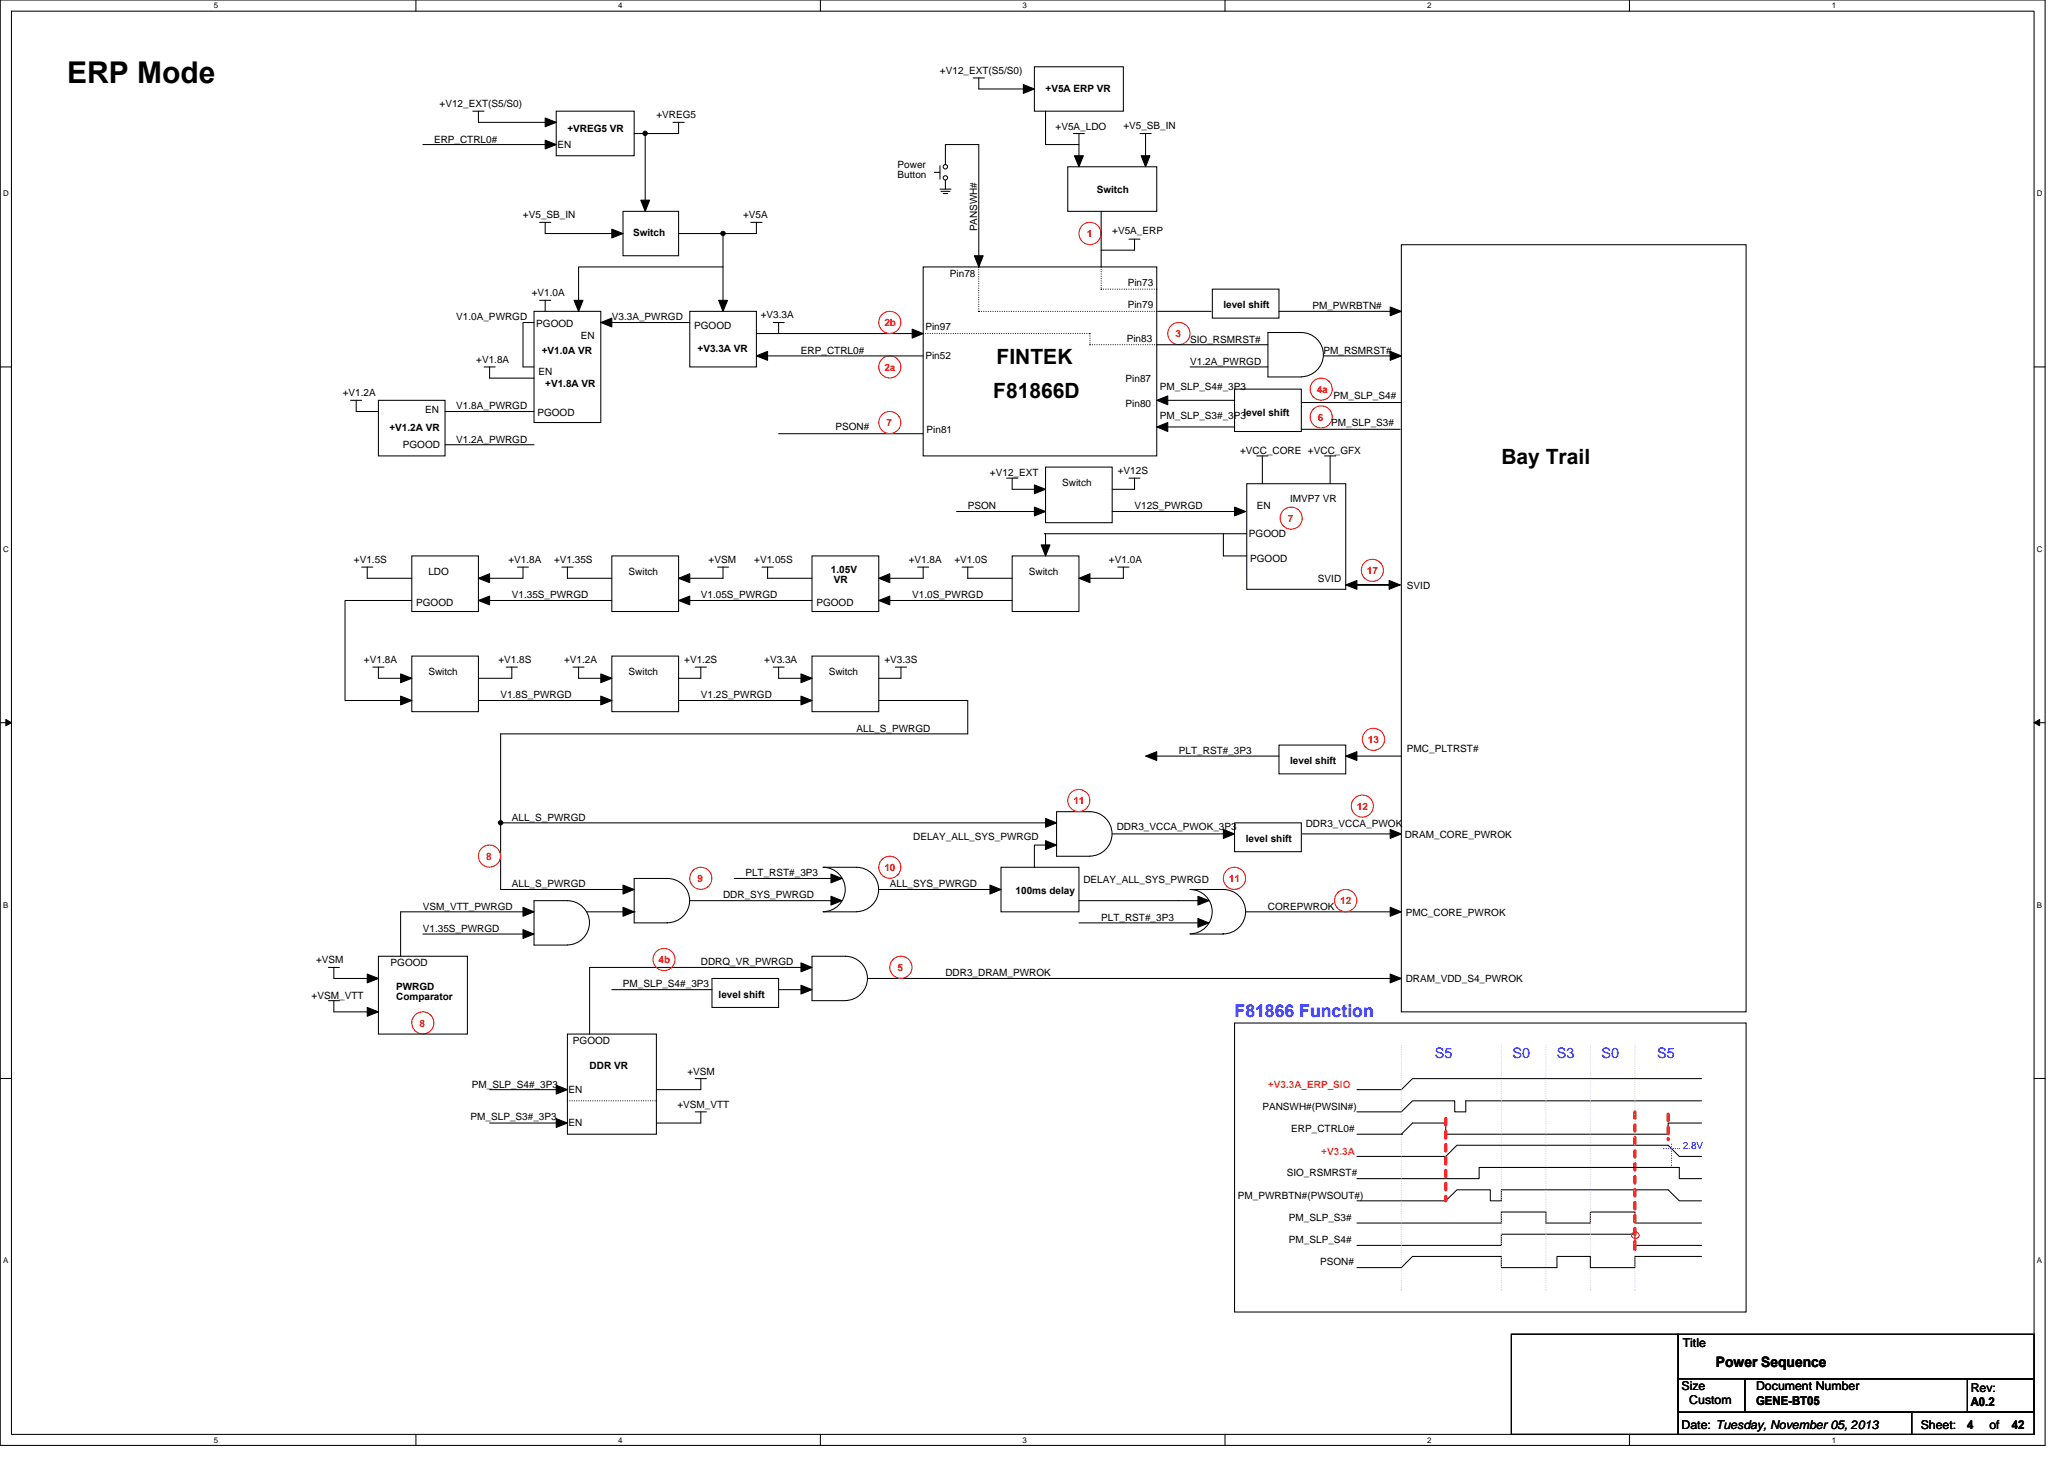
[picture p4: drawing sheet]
<svg xmlns="http://www.w3.org/2000/svg" width="297mm" height="210mm" viewBox="0 0 297 210" stroke-linecap="round" stroke-linejoin="round" font-family="sans-serif">
<path d="M0 0h294.3v208h-294.3zM1.6 1.6h291.1v204.8h-291.1z" fill="none" stroke="#000" stroke-width=".15"/>
<g fill="#fff">
<path d="M30.8 .2h.6v1.2h-.6z"/>
<path d="M30.8 206.6h.6v1.3h-.6z"/>
</g>
<path d="M59.9 0v1.6M59.9 206.4v1.6" fill="none" stroke="#000" stroke-width=".15"/>
<g fill="#fff">
<path d="M89 .2h.6v1.2h-.6z"/>
<path d="M89 206.6h.6v1.3h-.6z"/>
</g>
<path d="M118.1 0v1.6M118.1 206.4v1.6" fill="none" stroke="#000" stroke-width=".15"/>
<g fill="#fff">
<path d="M147.2 .2h.6v1.2h-.6z"/>
<path d="M147.2 206.6h.6v1.3h-.6z"/>
</g>
<path d="M176.3 0v1.6M176.3 206.4v1.6" fill="none" stroke="#000" stroke-width=".15"/>
<g fill="#fff">
<path d="M205.4 .2h.6v1.2h-.6z"/>
<path d="M205.4 206.6h.6v1.3h-.6z"/>
</g>
<path d="M234.5 0v1.6M234.5 206.4v1.6" fill="none" stroke="#000" stroke-width=".15"/>
<g fill="#fff">
<path d="M263.6 .2h.6v1.2h-.6z"/>
<path d="M263.6 206.6h.6v1.3h-.6z"/>
<path d="M.4 27.2h.8v1.3h-.8z"/>
<path d="M293.1 27.2h.8v1.3h-.8z"/>
<path d="M.4 78.4h.8v1.3h-.8z"/>
<path d="M293.1 78.4h.8v1.3h-.8z"/>
</g>
<path d="M0 52.8h1.6M292.7 52.8h1.6" fill="none" stroke="#000" stroke-width=".15"/>
<g fill="#fff">
<path d="M.4 129.6h.8v1.3h-.8z"/>
<path d="M293.1 129.6h.8v1.3h-.8z"/>
</g>
<path d="M0 104h1.6M292.7 104h1.6" fill="none" stroke="#000" stroke-width=".15"/>
<path d="M.8 103.5l.8 .5-.8 .5zM292.7 104l.8-.5v1z" fill="#000" stroke="#000" stroke-width=".14"/>
<g fill="#fff">
<path d="M.4 180.8h.8v1.3h-.8z"/>
<path d="M293.1 180.8h.8v1.3h-.8z"/>
</g>
<g fill="none" stroke="#000" stroke-width=".15">
<path d="M68 16h1.7M68.9 16v1.6h11.1M80 16h11.3v6.4h-11.3zM92.9 19.2v9.6M96.9 17.6h1.6M97.7 17.6v1.6h-6.4M140.1 11.2h1.6M140.9 11.2v1.6h8M148.9 9.6h12.8v6.4h-12.8zM150.5 16v4.8h4.8M154.5 19.2h1.6M155.3 19.2v3.2"/>
<path d="M164.1 19.2h1.6M164.9 19.2v3.2M60.9 20.8h19.1M77.7 32h1.6M78.5 32v1.6h11.2M89.7 30.4h8v6.4h-8zM104.1 33.6v9.6M104.1 38.4h-20.8v6.4M108.1 32h1.6M108.9 32v1.6h-11.2M132.9 38.4h33.6v27.2h-33.6zM134.5 24.8h.8"/>
<path d="M135.3 27.2h1.6M135.3 23.9v1.9M135.4 27.5h1.3M135.7 27.9h.7M136.1 23.7v-2.9h4.8v17.6M136.1 25.9v1.3M153.7 24h12.8v6.4h-12.8zM158.5 30.4v8M162.5 34.4h1.6M163.3 34.4v1.6h-4.8M201.7 35.2h49.6v110.4h-49.6zM50.5 57.6h1.5"/>
<path d="M51.3 57.6v1.6h3.2M54.5 57.6h9.5v8h-9.5zM64 59.2h12.9M69.7 52.8h1.6M70.5 52.8v1.6h6.4M76.9 44.8h9.6v16h-9.6zM76.9 46.4h-1.6v6.4h1.6M77.7 43.2h1.6M78.5 43.2v1.6M86.5 46.4h12.8M99.3 44.8h9.6v8h-9.6zM108.9 48h24"/>
<path d="M110.5 51.2h22.4M111.3 46.4h1.6M112.1 46.4v1.6M166.5 49.6h16M166.6 44.8h7.7M168.1 57.6h9.6M171.3 52.8h11.2M174.5 41.6h9.6v4.2h-9.6zM177.7 56h9.6v6.1h-9.6zM184.1 44.8h17.4M187.3 54.2a3.2 3.2 0 0 0 3.2-3.1 3.2 3.2 0 0 0-3.2-3.2h-4.8v6.4h4.8M187.3 57.9h14.4"/>
<path d="M190.5 51.2h11.2M64 64h12.9M112.1 62.4h20.8M137.7 73.6h12.8M144.9 68.8h1.6M145.7 68.8v1.6h4.8M150.3 76.8h29.1M150.5 76.8v3.2M150.5 67.2h9.6v8h-9.6zM160.1 73.6h19.2M162.5 68.8h1.6M163.3 68.8v1.6h-3.2"/>
<path d="M166.5 61.4h11.2M176.1 76.8v3.2h3.3M179.4 69.6h14.3v15.2h-14.3zM180.9 65.6h1.6M181.7 65.6v4M187.3 61.8h14.2M190.6 65.6h1.6M191.4 65.6v4M52 81.6h1.7M52.8 81.6v1.6h6.5M53.7 96h1.6M54.5 96v1.6h4.8"/>
<path d="M59.3 80h9.6v8h-9.6zM59.3 94.4h9.6v8h-9.6zM59.3 86.4h-9.6v14.4h9.6M68.9 86.4h19.2M72.9 96h1.6M73.7 96v1.6h-4.8M74.5 81.6h1.5M75.3 81.6v1.6h-6.4M80.9 81.6h1.6M81.7 81.6v1.6h6.4M82.5 96h1.5M83.3 96v1.6h4.8"/>
<path d="M88.1 80h9.6v8h-9.6zM88.1 94.4h9.6v8h-9.6zM97.7 86.4h19.2M100.1 96h1.6M100.9 96v1.6h-3.2M103.3 81.6h1.6M104.1 81.6v1.6h-6.4M109.7 81.6h1.6M110.5 81.6v1.6h6.4M111.3 96h1.6M112.1 96v1.6h4.8M116.9 80h9.6v8h-9.6z"/>
<path d="M116.9 94.4h9.6v8h-9.6zM126.5 86.4h19.2M128.9 96h1.6M129.7 96v1.6h-3.2M132.1 81.6h1.6M132.9 81.6v1.6h-6.4M138.5 81.6h1.6M139.3 81.6v1.6h6.4M145.7 80h9.6v8h-9.6zM160.9 81.6h1.6M161.7 81.6v1.6h-6.4M68.9 100.8h19.2"/>
<path d="M72 118.4v9.6h17.7M72 118.4h80.1M97.7 100.8h19.2M126.5 100.8h12.8v4.8h-67.3v12.8M156.8 116.8a3.2 3.2 0 0 1 3.2 3.2 3.2 3.2 0 0 1-3.2 3.2M156.9 116.8h-4.8v6.4h4.8M166.5 108.8h17.6M177.7 118.4h9.6v4.2h-9.6zM184.1 107.2h9.6v4.2h-9.6zM193.7 108.8h8M47.3 139.2h1.5M48 139.2v1.6h6.5"/>
<path d="M54.5 137.6h12.8v11.2h-12.8zM60.9 134.4h14.4M76.9 131.2h-19.2v6.4M81.6 129.6a3.2 3.2 0 0 1 3.2 3.2 3.2 3.2 0 0 1-3.2 3.2M81.7 129.6h-4.8v6.4h4.8M84.4 131.2h7M96 126.4a3.2 3.2 0 0 1 3.2 3.2 3.2 3.2 0 0 1-3.2 3.2M96.1 126.4h-4.8v6.4h4.8M99.3 129.6h20.8M105.7 126.4h14.4M115.3 139.2h-30.4v9.6M118.4 124.8a3.2 3.2 0 0 1 3.2 3.2 3.2 3.2 0 0 1-3.2 3.2"/>
<path d="M118.5 131.2h4.8M118.5 124.8h4.8a3.2 3.2 0 0 1 3.1 3.2 3.2 3.2 0 0 1-3.1 3.2M121.6 137.6a3.2 3.2 0 0 1 3.2 3.2 3.2 3.2 0 0 1-3.2 3.2M121.7 137.6h-4.8v6.4h4.8M126.5 128h17.6M144.1 124.8h11.2v6.4h-11.2zM152.1 121.6h-3.2v3.2M155.3 129.6h17.6M155.3 132.8h17.6M160.1 120h17.6M171.3 128a3.2 3.2 0 0 1 3.2 3.2 3.2 3.2 0 0 1-3.2 3.2M171.3 134.4h4.8"/>
<path d="M171.3 128h4.8M176 128a3.2 3.2 0 0 1 3.3 3.2 3.2 3.2 0 0 1-3.3 3.2M179.3 131.2h20.8M187.4 120h14.1M0 155.2h1.6M47.3 144h1.5M48 144v1.6h6.5M70.5 156.8h11.2M81.7 148.8h12.8v14.4h-12.8zM88.1 142.4h14.4M100.1 155.2h1.6M100.9 155.2v1.6h-6.4"/>
<path d="M102.5 140.8h9.6v4.2h-9.6zM112.1 142.4h3.2M124.9 140.8h76.8M177.7 147.2h73.6v41.6h-73.6zM244.9 155.2h-41.6l-1.6 1.6h-6.4M244.9 158.4h-34v1.6h-1.5v-1.6h-6.1l-1.6 1.6h-6.4M292.7 155.2h1.6M70.5 161.6h11.2M100.1 160h1.6M100.9 160v1.6h-6.4M195.3 163.2h6.5M195.3 166.4h12.8l1.6-1.6h30.4l1.6 1.6h3.2"/>
<path d="M195.3 169.6h17.6v-1.6h28.8v1.6h3.2M195.3 172.8h12.8l1.6-1.6h4.8v1.6h1.6v-1.6h24l1.6 1.6h3.2M195.3 176h20.8v-1.6h6.4v1.6h6.4v-1.6h6.4v1.6h9.6M195.3 179.2h20.8v-1.6h19.2v1.6h9.6M244.9 161.6h-4.8v1.6h-32v-1.6h-4.8l-1.6 1.6M217.5 192h24v14.4h-24zM241.5 198.4h9.6v4.8h-9.6zM241.5 192h51.2v6.4h-51.2zM244.9 180.8h-9.6v1.6h-6.4v-1.6h-4.8v1.6h-8v-1.6h-12.8l-1.6 1.6h-6.4M251.1 198.4h41.6v4.8h-41.6zM283.1 198.4h9.6v4.8h-9.6zM241.5 203.2h33.6v3.2h-33.6z"/>
<path d="M275.1 203.2h17.6v3.2h-17.6z"/>
<circle cx="136.1" cy="24" r=".32"/>
<circle cx="136.1" cy="25.6" r=".31"/>
</g>
<g fill="#000" stroke="#000" stroke-width=".15">
<path d="M78.5 17l1.5 .6-1.5 .6z" fill-rule="evenodd"/>
<path d="M147.3 12.2l1.6 .6-1.6 .6z" fill-rule="evenodd"/>
<path d="M78.5 20.2l1.5 .6-1.5 .6z" fill-rule="evenodd"/>
<path d="M88.1 33l1.6 .6-1.6 .6z" fill-rule="evenodd"/>
<path d="M92.2 28.8h1.3l-.6 1.6z" fill-rule="evenodd"/>
<path d="M140.2 36.8h1.3l-.6 1.6z" fill-rule="evenodd"/>
<path d="M154.6 22.4h1.3l-.6 1.6z" fill-rule="evenodd"/>
<path d="M164.2 22.4h1.3l-.6 1.6z" fill-rule="evenodd"/>
<path d="M82.6 43.2h1.3l-.6 1.6z" fill-rule="evenodd"/>
<path d="M86.5 46.4l1.6-.6v1.3z" fill-rule="evenodd"/>
<path d="M103.4 43.2h1.3l-.6 1.6z" fill-rule="evenodd"/>
<path d="M108.9 51.2l1.6-.6v1.3z" fill-rule="evenodd"/>
<path d="M131.3 47.4l1.6 .6-1.6 .7z" fill-rule="evenodd"/>
<path d="M166.5 57.6l1.6-.6v1.3z" fill-rule="evenodd"/>
<path d="M200.1 44.2l1.6 .6-1.6 .6z" fill-rule="evenodd"/>
<path d="M200.1 50.6l1.6 .6-1.6 .7z" fill-rule="evenodd"/>
<path d="M148.9 69.8l1.6 .6-1.6 .7z" fill-rule="evenodd"/>
<path d="M148.9 73l1.6 .6-1.6 .7z" fill-rule="evenodd"/>
<path d="M166.5 61.4l1.6-.6v1.3z" fill-rule="evenodd"/>
<path d="M177.7 73l1.6 .6-1.6 .7z" fill-rule="evenodd"/>
<path d="M57.7 97l1.6 .6-1.6 .7z" fill-rule="evenodd"/>
<path d="M68.9 83.2l1.6-.6v1.3z" fill-rule="evenodd"/>
<path d="M68.9 86.4l1.6-.6v1.3z" fill-rule="evenodd"/>
<path d="M86.5 97l1.6 .6-1.6 .7z" fill-rule="evenodd"/>
<path d="M97.7 83.2l1.6-.6v1.3z" fill-rule="evenodd"/>
<path d="M97.7 86.4l1.6-.6v1.3z" fill-rule="evenodd"/>
<path d="M115.3 97l1.6 .6-1.6 .7z" fill-rule="evenodd"/>
<path d="M126.5 83.2l1.6-.6v1.3z" fill-rule="evenodd"/>
<path d="M126.5 86.4l1.6-.6v1.3z" fill-rule="evenodd"/>
<path d="M149.8 78.4h1.3l-.6 1.6z" fill-rule="evenodd"/>
<path d="M155.3 83.2l1.6-.6v1.3z" fill-rule="evenodd"/>
<path d="M193.7 84.2h7.8l-1.6 .6v-1.3l1.6 .7z" fill-rule="evenodd"/>
<path d="M193.7 84.2l1.6-.7v1.3z" fill-rule="evenodd"/>
<path d="M57.7 100.2l1.6 .6-1.6 .7z" fill-rule="evenodd"/>
<path d="M86.5 100.2l1.6 .6-1.6 .7z" fill-rule="evenodd"/>
<path d="M115.3 100.2l1.6 .6-1.6 .7z" fill-rule="evenodd"/>
<path d="M150.5 117.8l1.6 .6-1.6 .7z" fill-rule="evenodd"/>
<path d="M164.9 108.8l1.6-.6v1.3z" fill-rule="evenodd"/>
<path d="M193.7 108.8l1.6-.6v1.3z" fill-rule="evenodd"/>
<path d="M75.3 130.6l1.6 .6-1.6 .7z" fill-rule="evenodd"/>
<path d="M75.3 133.8l1.6 .6-1.6 .7z" fill-rule="evenodd"/>
<path d="M89.7 127.4l1.6 .6-1.6 .7z" fill-rule="evenodd"/>
<path d="M89.7 130.6l1.6 .6-1.6 .7z" fill-rule="evenodd"/>
<path d="M115.3 138.6l1.6 .6-1.6 .7z" fill-rule="evenodd"/>
<path d="M119.6 129l1.6 .6-1.6 .7z" fill-rule="evenodd"/>
<path d="M119.6 125.8l1.6 .6-1.6 .7z" fill-rule="evenodd"/>
<path d="M142.5 127.4l1.6 .6-1.6 .7z" fill-rule="evenodd"/>
<path d="M150.5 121l1.6 .6-1.6 .7z" fill-rule="evenodd"/>
<path d="M172.4 129l1.6 .6-1.6 .7z" fill-rule="evenodd"/>
<path d="M172.4 132.2l1.6 .6-1.6 .7z" fill-rule="evenodd"/>
<path d="M176.1 119.4l1.6 .6-1.6 .7z" fill-rule="evenodd"/>
<path d="M200.1 130.6l1.6 .6-1.6 .7z" fill-rule="evenodd"/>
<path d="M200.1 119.4l1.6 .6-1.6 .7z" fill-rule="evenodd"/>
<path d="M52.8 145l1.7 .6-1.7 .7z" fill-rule="evenodd"/>
<path d="M52.8 140.2l1.7 .6-1.7 .7z" fill-rule="evenodd"/>
<path d="M80 156.2l1.7 .6-1.7 .7z" fill-rule="evenodd"/>
<path d="M115.3 141.8l1.6 .6-1.6 .7z" fill-rule="evenodd"/>
<path d="M200.1 140.2l1.6 .6-1.6 .7z" fill-rule="evenodd"/>
<path d="M80 161l1.7 .6-1.7 .7z" fill-rule="evenodd"/>
<circle cx="92.8" cy="19.2" r=".32"/>
<circle cx="104.1" cy="33.6" r=".31"/>
<circle cx="72.1" cy="118.4" r=".31"/>
</g>
<g fill="none" stroke="#000" stroke-width=".15" stroke-dasharray="0 .3">
<path d="M140.9 38.4h.1M158.5 38.4v3.2M132.9 48h24M140.9 44.8h.1M140.9 44.8v-6.4M156.9 48h.1M156.9 48v1.6M156.9 49.6h.1M156.9 49.6h9.6M158.5 41.6h.1M158.5 41.6h8M166.5 41.6h.1"/>
<path d="M166.5 44.8h-25.6M166.5 49.6h.1M81.7 158.4h12.8M94.5 158.4h.1"/>
</g>
<g fill="none" stroke="#f00" stroke-width=".15">
<circle cx="156.9" cy="33.6" r="1.6"/>
<circle cx="128.1" cy="52.8" r="1.59"/>
<circle cx="128.1" cy="46.4" r="1.59"/>
<circle cx="169.7" cy="48" r="1.6"/>
<circle cx="190.1" cy="56" r="1.59"/>
<circle cx="128.1" cy="60.8" r="1.59"/>
<circle cx="185.8" cy="74.6" r="1.59"/>
<circle cx="190.1" cy="60" r="1.59"/>
<circle cx="197.5" cy="82.1" r="1.59"/>
<circle cx="155.3" cy="115.2" r="1.59"/>
<circle cx="196.1" cy="116" r="1.59"/>
<circle cx="197.7" cy="106.4" r="1.6"/>
<circle cx="70.4" cy="123.2" r="1.59"/>
<circle cx="95.6" cy="138.1" r="1.59"/>
<circle cx="100.9" cy="126.4" r="1.59"/>
<circle cx="128.1" cy="124.8" r="1.59"/>
<circle cx="129.7" cy="139.2" r="1.6"/>
<circle cx="177.7" cy="126.4" r="1.6"/>
<circle cx="193.7" cy="129.6" r="1.6"/>
<circle cx="60.8" cy="147.2" r="1.59"/>
<circle cx="235.4" cy="177.8" r=".51"/>
</g>
<path d="M201.7 150.4v35.2M216.1 150.4v35.2M222.5 150.4v35.2M228.9 150.4v35.2M235.3 150.4v35.2M201.7 185.6h.1M216.1 185.6h.1M222.5 185.6h.1M228.9 185.6h.1M235.3 185.6h.1" fill="none" stroke="#ff80ff" stroke-width=".15" stroke-dasharray="0 .3"/>
<path d="M239.4 165.3h2.3M240.6 168v-3.3M240.6 164.7h.1M241.7 165.3h.1" fill="none" stroke="#00f" stroke-width=".15" stroke-dasharray="0 .3"/>
<path d="M208.1 161v11.7M208.1 172.7h.1M235.3 160v19.7M235.3 179.7h.1M240.1 160.4v3.5M240.1 163.9h.1" fill="none" stroke="#f00" stroke-width=".47" stroke-dasharray=".9 .9"/>
<text font-size="4.3" x="9.6" y="12">ERP Mode</text>
<g font-size="3">
<text x="143.4" y="52.4">FINTEK</text>
<text x="142.9" y="57.2">F81866D</text>
<text x="216.1" y="66.8">Bay Trail</text>
</g>
<text font-size="2.5" fill="#00f" x="177.7" y="146.4">F81866 Function</text>
<g font-size="2.1" fill="#00f">
<text x="206.5" y="152.3">S5</text>
<text x="217.7" y="152.3">S0</text>
<text x="224.1" y="152.3">S3</text>
<text x="230.5" y="152.3">S0</text>
<text x="238.5" y="152.3">S5</text>
</g>
<text font-size="2.1" x="246.9" y="196.7">Power Sequence</text>
<g font-size="1.8">
<text x="242.2" y="193.9">Title</text>
<text x="242" y="200">Size</text>
<text x="243.1" y="202.1">Custom</text>
<text x="252.7" y="200">Document Number</text>
<text x="252.7" y="202.1">GENE-BT05</text>
<text x="283.6" y="202.3">A0.2</text>
<text x="283.6" y="200.3">Rev:</text>
<text x="242" y="205.6">Date: Tuesday, November 05, 2013</text>
<text x="276.4" y="205.6">Sheet:</text>
<text x="283.1" y="205.7">4</text>
<text x="286.3" y="205.6">of</text>
<text x="289.5" y="205.7">42</text>
</g>
<g font-size="1.4">
<text x="135.3" y="10.6">+V12_EXT(S5/S0)</text>
<text x="63.3" y="15.4">+V12_EXT(S5/S0)</text>
<text x="94.5" y="17">+VREG5</text>
<text x="150.5" y="13.2">+V5A ERP VR</text>
<text x="62.5" y="20.5">ERP_CTRL0#</text>
<text x="80.2" y="21.3">EN</text>
<text x="81.7" y="18.9">+VREG5 VR</text>
<text x="151.9" y="18.7">+V5A_LDO</text>
<text x="161.7" y="18.6">+V5_SB_IN</text>
<text x="129.2" y="24.2">Power</text>
<text x="129.2" y="25.7">Button</text>
<text x="157.8" y="27.7">Switch</text>
<text x="75.3" y="31.4">+V5_SB_IN</text>
<text x="91.1" y="34">Switch</text>
<text x="106.9" y="31.4">+V5A</text>
<text x="140.6" y="33.3" transform="rotate(-90 140.6 33.3)">PANSWH#</text>
<text x="160.1" y="33.6">+V5A_ERP</text>
<text x="136.7" y="39.9">Pin78</text>
<text x="162.3" y="41.1">Pin73</text>
<text x="65.7" y="46.1">V1.0A_PWRGD</text>
<text x="76.5" y="42.6">+V1.0A</text>
<text x="77.2" y="47.1">PGOOD</text>
<text x="88.1" y="46.1">V3.3A_PWRGD</text>
<text x="99.9" y="47.4">PGOOD</text>
<text x="109.5" y="45.8">+V3.3A</text>
<text x="133.2" y="47.5">Pin97</text>
<text x="162.3" y="44.3">Pin79</text>
<text x="176.1" y="44.4">level shift</text>
<text x="188.9" y="44.5">PM_PWRBTN#</text>
<text x="68.5" y="52.2">+V1.8A</text>
<text x="77.5" y="54">EN</text>
<text x="78" y="50.9">+V1.0A VR</text>
<text x="83.6" y="48.8">EN</text>
<text x="100.4" y="50.6">+V3.3A VR</text>
<text x="115.3" y="50.9">ERP_CTRL0#</text>
<text x="133.2" y="51.7">Pin52</text>
<text x="162.2" y="49.1">Pin83</text>
<text x="171.3" y="52.5">V1.2A_PWRGD</text>
<text x="171.3" y="49.3">SIO_RSMRST#</text>
<text x="190.5" y="50.9">PM_RSMRST#</text>
<text x="49.3" y="57">+V1.2A</text>
<text x="61.2" y="59.4">EN</text>
<text x="65.7" y="58.9">V1.8A_PWRGD</text>
<text x="77.3" y="59.9">PGOOD</text>
<text x="78.5" y="55.8">+V1.8A VR</text>
<text x="162" y="58.6">Pin80</text>
<text x="162" y="54.9">Pin87</text>
<text x="166.9" y="56.2">PM_SLP_S4#_3P3</text>
<text x="178.9" y="59.9">level shift</text>
<text x="191.9" y="57.5">PM_SLP_S4#</text>
<text x="56" y="62">+V1.2A VR</text>
<text x="58" y="64.5">PGOOD</text>
<text x="65.7" y="63.7">V1.2A_PWRGD</text>
<text x="120.2" y="62">PSON#</text>
<text x="133.3" y="62.3">Pin81</text>
<text x="166.9" y="60.3">PM_SLP_S3#_3P3</text>
<text x="178.5" y="65.3">+VCC_CORE +VCC_GFX</text>
<text x="191.6" y="61.3">PM_SLP_S3#</text>
<text x="142.5" y="68.5">+V12_EXT</text>
<text x="152.9" y="70">Switch</text>
<text x="160.9" y="68.2">+V12S</text>
<text x="139.3" y="73.3">PSON</text>
<text x="163.3" y="73.3">V12S_PWRGD</text>
<text x="179.7" y="77.3">PGOOD</text>
<text x="180.9" y="73.3">EN</text>
<text x="185.7" y="72.2">IMVP7 VR</text>
<text x="50.9" y="81">+V1.5S</text>
<text x="61.7" y="82.7">LDO</text>
<text x="73.2" y="81">+V1.8A</text>
<text x="79.7" y="81">+V1.35S</text>
<text x="90.5" y="82.7">Switch</text>
<text x="102" y="81">+VSM</text>
<text x="108.5" y="81">+V1.05S</text>
<text x="119.6" y="82.5">1.05V</text>
<text x="120" y="83.9">VR</text>
<text x="130.8" y="81">+V1.8A</text>
<text x="137.3" y="81">+V1.0S</text>
<text x="148.1" y="82.7">Switch</text>
<text x="159.6" y="81">+V1.0A</text>
<text x="179.9" y="80.8">PGOOD</text>
<text x="189.7" y="83.7">SVID</text>
<text x="59.9" y="87.2">PGOOD</text>
<text x="73.7" y="86.1">V1.35S_PWRGD</text>
<text x="100.9" y="86.1">V1.05S_PWRGD</text>
<text x="117.5" y="87.2">PGOOD</text>
<text x="131.3" y="86.1">V1.0S_PWRGD</text>
<text x="202.5" y="84.8">SVID</text>
<text x="52.4" y="95.4">+V1.8A</text>
<text x="71.7" y="95.4">+V1.8S</text>
<text x="81.2" y="95.4">+V1.2A</text>
<text x="98.5" y="95.4">+V1.2S</text>
<text x="110" y="95.4">+V3.3A</text>
<text x="127.3" y="95.4">+V3.3S</text>
<text x="61.7" y="97.2">Switch</text>
<text x="72" y="100.5">V1.8S_PWRGD</text>
<text x="90.5" y="97.2">Switch</text>
<text x="100.9" y="100.5">V1.2S_PWRGD</text>
<text x="119.3" y="97.2">Switch</text>
<text x="123.3" y="105.3">ALL_S_PWRGD</text>
<text x="169.7" y="108.5">PLT_RST#_3P3</text>
<text x="185.7" y="110">level shift</text>
<text x="202.5" y="108.2">PMC_PLTRST#</text>
<text x="73.7" y="118.1">ALL_S_PWRGD</text>
<text x="160.7" y="119.4">DDR3_VCCA_PWOK_3P3</text>
<text x="187.9" y="119.1">DDR3_VCCA_PWOK</text>
<text x="131.4" y="120.8">DELAY_ALL_SYS_PWRGD</text>
<text x="179.3" y="121.2">level shift</text>
<text x="202.2" y="120.7">DRAM_CORE_PWROK</text>
<text x="60.9" y="130.9">VSM_VTT_PWRGD</text>
<text x="73.7" y="127.7">ALL_S_PWRGD</text>
<text x="104.1" y="129.3">DDR_SYS_PWRGD</text>
<text x="107.3" y="126.1">PLT_RST#_3P3</text>
<text x="128.1" y="127.7">ALL_SYS_PWRGD</text>
<text x="146.2" y="128.7">100ms delay</text>
<text x="155.9" y="127.1">DELAY_ALL_SYS_PWRGD</text>
<text x="182.5" y="130.9">COREPWROK</text>
<text x="202.3" y="131.9">PMC_CORE_PWROK</text>
<text x="60.9" y="134.1">V1.35S_PWRGD</text>
<text x="158.5" y="132.5">PLT_RST#_3P3</text>
<text x="44.8" y="143.7">+VSM_VTT</text>
<text x="45.5" y="138.6">+VSM</text>
<text x="56.2" y="139.1">PGOOD</text>
<text x="57" y="142.5">PWRGD</text>
<text x="57" y="144">Comparator</text>
<text x="89.7" y="142.1">PM_SLP_S4#_3P3</text>
<text x="100.9" y="138.9">DDRQ_VR_PWRGD</text>
<text x="103.4" y="143.6">level shift</text>
<text x="136.1" y="140.5">DDR3_DRAM_PWROK</text>
<text x="202.3" y="141.3">DRAM_VDD_S4_PWROK</text>
<text x="82.5" y="150.3">PGOOD</text>
<text x="84.9" y="153.8">DDR VR</text>
<text x="98.9" y="154.7">+VSM</text>
<text x="67.7" y="161.2">PM_SLP_S3#_3P3</text>
<text x="67.9" y="156.5">PM_SLP_S4#_3P3</text>
<text x="81.8" y="157.3">EN</text>
<text x="97.5" y="159.4">+VSM_VTT</text>
<text x="181.7" y="159.7">PANSWH#(PWSIN#)</text>
<text x="81.8" y="162.1">EN</text>
<text x="185.8" y="162.9">ERP_CTRL0#</text>
<text x="178.2" y="172.5">PM_PWRBTN#(PWSOUT#)</text>
<text x="185.2" y="169.3">SIO_RSMRST#</text>
<text x="185.5" y="175.7">PM_SLP_S3#</text>
<text x="185.5" y="178.9">PM_SLP_S4#</text>
<text x="190" y="182.1">PSON#</text>
</g>
<g font-size="1.4" fill="#f00">
<text x="156.4" y="34.1">1</text>
<text x="127.3" y="46.9">2b</text>
<text x="127.3" y="53.3">2a</text>
<text x="169.2" y="48.6">3</text>
<text x="189.5" y="56.6">4a</text>
<text x="127.6" y="61.3">7</text>
<text x="189.7" y="60.6">6</text>
<text x="185.4" y="75.1">7</text>
<text x="196.7" y="82.6">17</text>
<text x="196.9" y="107">13</text>
<text x="154.5" y="115.8">11</text>
<text x="195.3" y="116.6">12</text>
<text x="70" y="123.8">8</text>
<text x="127.3" y="125.3">10</text>
<text x="100.4" y="127">9</text>
<text x="176.9" y="127">11</text>
<text x="192.9" y="130.2">12</text>
<text x="94.8" y="138.6">4b</text>
<text x="129.2" y="139.8">5</text>
<text x="60.4" y="147.8">8</text>
</g>
<g font-size="1.4" fill="#ff8000">
<text x="182.5" y="156.6">+V3.3A_ERP_SIO</text>
<text x="190.2" y="166.2">+V3.3A</text>
</g>
<text font-size="1.4" fill="#00f" x="242.2" y="165.3">2.8V</text>
<g font-size="1.1">
<text x="30.8" y="1.2">5</text>
<text x="89" y="1.2">4</text>
<text x="147.2" y="1.2">3</text>
<text x="205.4" y="1.2">2</text>
<text x="263.6" y="1.2">1</text>
<text x=".4" y="28.2">D</text>
<text x="293.1" y="28.2">D</text>
<text x=".4" y="79.4">C</text>
<text x="293.1" y="79.4">C</text>
<text x=".4" y="130.6">B</text>
<text x="293.1" y="130.6">B</text>
<text x=".4" y="181.8">A</text>
<text x="293.1" y="181.8">A</text>
<text x="30.8" y="207.6">5</text>
<text x="89" y="207.6">4</text>
<text x="147.2" y="207.6">3</text>
<text x="205.4" y="207.6">2</text>
<text x="263.6" y="207.6">1</text>
</g>
</svg>
